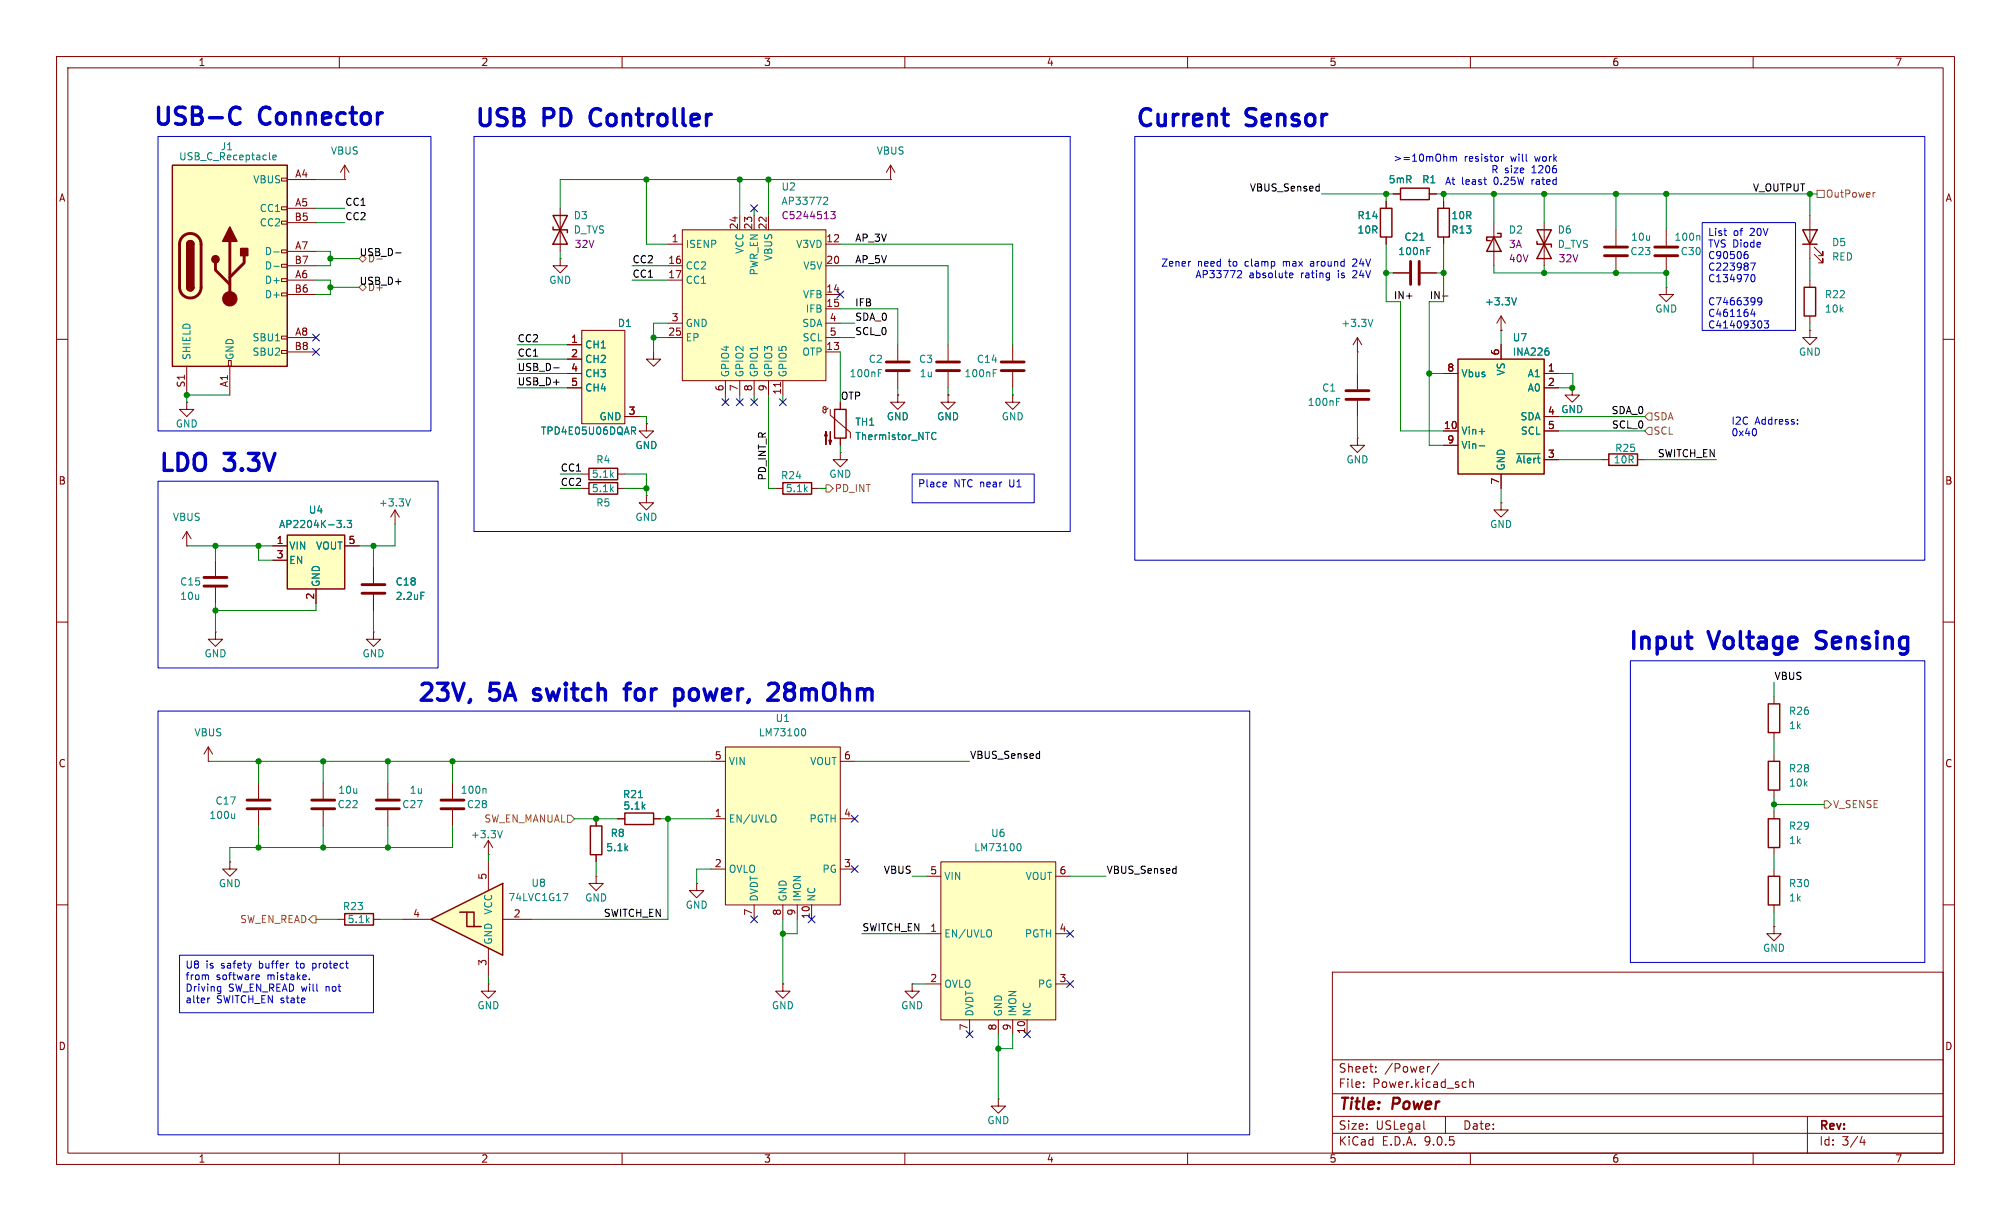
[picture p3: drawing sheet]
<svg xmlns="http://www.w3.org/2000/svg" width="356mm" height="216mm" viewBox="0 0 356 216" stroke-linecap="round" stroke-linejoin="round" font-family="sans-serif">
<path d="M0 0h355.6v215.9h-355.6z" fill="#fff" stroke="#fff" stroke-width=".18"/>
<g fill="none" stroke="#840000" stroke-width=".18">
<path d="M10 10h335.6v195.9h-335.6zM12 12h331.6v191.9h-331.6zM60 10v2M110 10v2M160 10v2M210 10v2M260 10v2M310 10v2M264.2 39.4v7.6M265.4 58.4h.1M265.4 55.9l-.7 1.3M265.4 55.9l.8 1.3"/>
<path d="M265.4 55.9v2.5M320 49.5v1.3M320 55.9v1.3M10 60h2M240 66v2.8M240 70.9v2.8M343.6 60h2M283.2 81.3h1.3M289.6 81.3h1.2M10 110h2M343.6 110h2M36.8 134.6h.1"/>
<path d="M36.8 132.1l-.7 1.3M36.8 132.1l.8 1.3M36.8 132.1v2.5M10 160h2M235.6 171.9h108v32h-108zM343.6 160h2M235.6 197.4h108M235.6 193.4h108M235.6 187.4h108M241.1 192.1v.2M241.1 191.4v.1M243.3 189.4v.2"/>
<path d="M243.3 188.7v.1M251.8 199.6l.2 .1M252.8 188.6l-.2 .1M254.4 188l-1.3 1.9M255.6 197.4v3M258.8 191.3l.5 .1M259.3 192.2l-.5 .1M259.9 191.4l.2-.1 .4 .1 .1 .9M259.9 190.8v1.5M319.6 197.4v6.5M60 203.9v2M110 203.9v2"/>
<path d="M160 203.9v2M210 203.9v2M235.6 200.4h108M260 203.9v2M310 203.9v2M329.3 200.9l-.4 1.1h.9M329.6 201.5v1"/>
</g>
<path d="M238 69.1h4.1M238 70.6h4.1" fill="none" stroke="#840000" stroke-width=".51"/>
<path d="M268.2 52.6l-.5 1.3M236.3 71h.5M236.3 70.4h.6" fill="none" stroke="#008484" stroke-width=".18"/>
<path d="M264.2 41.9l1.2 2.6h-2.5zM264.8 41.3h.6v.6h-2.5v.6h.6M319 50.8h2.1v5.1h-2.1zM284.5 80.3h5.1v2h-5.1z" fill="none" stroke="#840000" stroke-width=".25"/>
<path d="M120.6 40.6h25.4v26.7h-25.4z" fill="#ffffc2"/>
<g fill="none" stroke="#840000" stroke-width=".18">
<path d="M130.8 38.1v2.5M133.3 38.1v2.5M135.9 38.1v2.5M118.1 43.2h2.5M118.1 47h2.5M118.1 49.5h2.5M118.1 57.2h2.5M118.1 59.7h2.5M120.6 40.6h25.4v26.7h-25.4zM146 43.2h2.6M146 47h2.6M146 57.2h2.6"/>
<path d="M146 59.7h2.6M146 52.1h2.6M146 54.6h2.6M115.6 62.2v1.3h1.2l-1.2 1.3-1.3-1.3h1.3M128.3 67.3v2.6M130.8 67.3v2.6M133.3 67.3v2.6M135.9 67.3v2.6M138 67.6v.7M138.4 67.3v2.6M146 62.2h2.6"/>
</g>
<path d="M145.8 34.9h.4l.2 .3-.8 .9h.8" fill="none" stroke="#008484" stroke-width=".18"/>
<path d="M146.9 37.4h.8l-.4 .5 .3 .1v.6l-.2 .1-.5-.1" fill="none" stroke="#840084" stroke-width=".18"/>
<g fill="#ffffc2">
<path d="M76.2 162.6l12.7-6.4v12.7z"/>
<path d="M82.5 161.3h1.3v2.5h1.3z"/>
<path d="M81.3 161.3l2.5 2.5h-1.3v-2.5z"/>
</g>
<path d="M244.1 36.8h2v5.1h-2zM76.2 162.6l12.7-6.4v12.7zM81.3 161.3h1.2v2.5h1.3M82.5 161.3h1.3v2.5h1.3" fill="none" stroke="#840000" stroke-width=".25"/>
<path d="M245.1 35.6v1.2M245.1 41.9v1.3M246.4 48.3h2.8M251.2 48.3h2.8M86.4 152.4v5.1M71.1 162.6h5.1M86.4 167.6v5.1M88.9 162.6h5.1M161.3 174v1.3h1.3l-1.3 1.2-1.3-1.2h1.3M161.3 174h.1M176.5 194.3v1.3h1.3l-1.3 1.3-1.2-1.3h1.2M176.5 194.3h.1" fill="none" stroke="#840000" stroke-width=".18"/>
<path d="M251.1 42.5h.7M252.3 44.4h.5M252.3 43.8h.6M99.6 158h.8l-.5 1.3" fill="none" stroke="#008484" stroke-width=".18"/>
<path d="M249.4 46.2v4.1M251 46.2v4.1" fill="none" stroke="#840000" stroke-width=".51"/>
<path d="M128.3 132.1h20.3v27.9h-20.3z" fill="#ffffc2"/>
<g fill="none" stroke="#840000" stroke-width=".18">
<path d="M285.7 40.6v2.8M285.7 45.5v2.8M278 68.6v1.3h1.3l-1.3 1.2-1.3-1.2h1.3M278 68.6h.1M125.7 134.6h2.6M128.3 132.1h20.3v27.9h-20.3zM148.6 134.6h2.5M313.7 123.2v1.3M313.7 129.5v1.3M313.7 133.4v1.2M313.7 139.7v1.3M125.7 144.8h2.6"/>
<path d="M125.7 153.7h2.6M148.6 144.8h2.5M148.6 153.7h2.5M133.3 160v2.6M138.4 160v2.6M141 160v2.6M143.5 160v2.6M313.7 163.8v1.3h1.3l-1.3 1.3-1.3-1.3h1.3M313.7 163.8h.1"/>
</g>
<path d="M141.9 128.9l.1-.1a.68 .68 0 0 1 .5 .7 .68 .68 0 0 1-.5 .6h-.1M137 144.2a.9 .9 0 0 1 0 1.1" fill="none" stroke="#008484" stroke-width=".18"/>
<path d="M312.7 124.5h2v5h-2zM312.7 134.6h2v5.1h-2z" fill="none" stroke="#840000" stroke-width=".25"/>
<path d="M283.7 45.2h4.1M283.7 43.7h4.1" fill="none" stroke="#840000" stroke-width=".51"/>
<path d="M50.8 94.6h10.2v9.5h-10.2z" fill="#ffffc2"/>
<path d="M254.3 36.8h2v5.1h-2zM50.8 94.6h10.2v9.5h-10.2zM104.4 146.1h2v5h-2zM110.5 143.8h5.1v2h-5.1zM312.7 144.8h2v5.1h-2zM61 161.5h5v2.1h-5z" fill="none" stroke="#840000" stroke-width=".25"/>
<g fill="none" stroke="#840000" stroke-width=".18">
<path d="M255.3 35.6v1.2M255.3 41.9v1.3M294.6 50.8v1.3h1.3l-1.3 1.2-1.2-1.2h1.2M294.6 50.8h.1M294.6 40.6v2.8M294.6 45.5v2.8M320 58.4v1.3h1.3l-1.3 1.3-1.2-1.3h1.2M320 58.4h.1M33 71.1v1.3h1.3l-1.3 1.3-1.3-1.3h1.3M33 71.1h.1M114.3 74.9v1.3h1.3l-1.3 1.3-1.3-1.3h1.3M114.3 74.9h.1"/>
<path d="M179.1 69.9v1.2h1.2l-1.2 1.3-1.3-1.3h1.3M179.1 69.9h.1M179.1 61v2.8M179.1 65.8v2.8M38.1 99.1v2.8M48.3 96.5h2.5M48.3 99.1h2.5M61 96.5h2.5M69.8 90.2l-.7 1.2M69.8 90.2l.8 1.2M69.8 90.2v2.5M38.1 103.9v2.8"/>
<path d="M55.9 104.1v2.6M66 111.8v1.2h1.3l-1.3 1.3-1.2-1.3h1.2M66 111.8h.1M66 100.3v2.8M66 105.2v2.8M45.7 138.4v2.8M57.1 138.4v2.8M40.6 152.4v1.3h1.3l-1.3 1.2-1.2-1.2h1.2M40.6 152.4h.1M45.7 143.3v2.8M57.1 143.3v2.8M105.4 154.9v1.3h1.3l-1.3 1.3-1.3-1.3h1.3"/>
<path d="M105.4 154.9h.1M105.4 144.8v1.3M105.4 151.1v1.3M109.2 144.8h1.3M115.6 144.8h1.2M123.2 156.2v1.3h1.3l-1.3 1.3-1.3-1.3h1.3M123.2 156.2h.1M313.7 143.5v1.3M313.7 149.9v1.2M59.7 162.6h1.3M66 162.6h1.3M86.4 174v1.3h1.2l-1.2 1.2-1.3-1.2h1.3"/>
<path d="M86.4 174h.1M138.4 174v1.3h1.3l-1.3 1.2-1.2-1.2h1.2M138.4 174h.1"/>
</g>
<path d="M300.4 41.6l.2 .2v.7M175.6 66h.5M175.6 65.3h.6M59.6 92h.8l-.5 .5M60.3 92.6v.6M60.9 93.2v.1M61.4 92h.8l-.5 .5 .4 .1v.6l-.2 .1-.5-.1M72.6 88.2l-.5 1.3M74.4 104.7h.6M41.5 143.9v.8M41.5 144.6l-.2 .1M112.9 141h.7" fill="none" stroke="#008484" stroke-width=".18"/>
<path d="M292.6 45.2h4.1M292.6 43.7h4.1M177 64h4.1M177 65.5h4.1M36.1 102.1h4M36.1 103.6h4M64 103.4h4.1M64 104.9h4.1M43.7 143h4.1M43.7 141.5h4.1M55.1 143h4.1M55.1 141.5h4.1" fill="none" stroke="#840000" stroke-width=".51"/>
<path d="M30.5 29.2h20.3v35.6h-20.3z" fill="#ffffc2"/>
<g fill="none" stroke="#840000" stroke-width=".18">
<path d="M49.8 31.5h1v.5h-1zM49.8 36.6h1v.5h-1zM49.8 39.1h1v.5h-1zM50.8 31.8h5.1M50.8 36.8h5.1M50.8 39.4h5.1M61 31.8h.1M61 29.2l-.8 1.3M61 29.2l.7 1.3M61 29.2v2.6M49.8 44.2h1v.5h-1zM49.8 46.7h1v.5h-1z"/>
<path d="M49.8 49.3h1v.5h-1zM49.8 51.8h1v.5h-1zM49.8 59.4h1v.5h-1zM50.8 44.5h5.1M50.8 47h5.1M50.8 49.5h5.1M50.8 52.1h5.1M50.8 59.7h5.1M33 64.8v5.1M40.4 63.8h.5v1h-.5zM40.6 64.8v5.1M49.8 62h1v.5h-1z"/>
<path d="M50.8 62.2h5.1M137.2 86.4h1.2M143.5 86.4h1.3M80 138.4v2.8M80 143.3v2.8M313.7 153.7v1.2M313.7 160v1.3"/>
</g>
<path d="M30.5 29.2h20.3v35.6h-20.3zM33 43.2a.64 .64 0 0 1 .7-.7 .64 .64 0 0 1 .6 .7M33 50.8a.64 .64 0 0 0 .7 .6 .64 .64 0 0 0 .6-.6M138.4 85.3h5.1v2.1h-5.1zM312.7 154.9h2v5.1h-2z" fill="none" stroke="#840000" stroke-width=".25"/>
<path d="M32.3 41.8a1.9 1.9 0 0 1 2.1-.4 1.9 1.9 0 0 1 1.2 1.8v7.6a1.91 1.91 0 0 1-1.9 1.9 1.91 1.91 0 0 1-2-1.9l.1-7.8 .1-.6zM38.1 46.5v1.3l2.5 2.5M40.6 42.7v10.1M43.2 45.2v1.3l-2.6 2.5M78 143h4M78 141.5h4" fill="none" stroke="#840000" stroke-width=".51"/>
<g fill="#840000" stroke="#840000" stroke-width=".25">
<path d="M33 43.2h1.3v7.6h-1.3z"/>
<path d="M33.2 42.7a.64 .64 0 0 1 .7-.1 .64 .64 0 0 1 .4 .6h-1.3z"/>
<path d="M33 50.8h1.3a.64 .64 0 0 1-.6 .6 .64 .64 0 0 1-.7-.6z"/>
<path d="M40.6 40.1l1.3 2.6h-2.5z"/>
<path d="M42.5 43.9h1.3v1.3h-1.3z"/>
<circle cx="38.1" cy="45.8" r=".63"/>
</g>
<circle cx="40.6" cy="52.8" r="1.27" fill="#840000" stroke="#840000" stroke-width=".18"/>
<path d="M48.2 27.8l.7-.1-.1-.2-.4-.1-.2 .2 .1 .6h.5M48.4 44.5h1M48.4 47.1h1M85.8 139.4l.1 .2v.7" fill="none" stroke="#008484" stroke-width=".18"/>
<path d="M102.9 58.4h7.6v16.5h-7.6z" fill="#ffffc2"/>
<g fill="none" stroke="#840000" stroke-width=".18">
<path d="M99.1 36.8v7.7M157.5 31.8h.1M157.5 29.2l-.8 1.3M157.5 29.2l.7 1.3M157.5 29.2v2.6M246.4 34.3h1.2M252.7 34.3h1.3M99.1 45.7v1.3h1.2l-1.2 1.3-1.3-1.3h1.3M99.1 45.7h.1M102.9 58.4h7.6v16.5h-7.6zM100.3 61h2.6M100.3 63.5h2.6"/>
<path d="M100.3 66h2.6M100.3 68.6h2.6M110.5 73.7h2.5M146.4 72.1l-.2 .3h-.4l-.2-.1v-.3l.2-.1 .2 .2v.7l-.1 .2h-.3l-.2-.5M146.8 72.4v1l3.6 3.1v1M148.6 71.1v1.3M148.6 77.5v1.2M158.7 69.9v1.2h1.3l-1.3 1.3-1.2-1.3h1.2M158.7 69.9h.1M158.7 61v2.8M158.7 65.8v2.8M167.6 69.9v1.2h1.3l-1.3 1.3-1.2-1.3h1.2"/>
<path d="M167.6 69.9h.1M167.6 61v2.8M167.6 65.8v2.8M240 77.5v1.2h1.3l-1.3 1.3-1.2-1.3h1.2M240 77.5h.1M33 96.5h.1M33 94l-.7 1.3M33 94l.8 1.3M33 94v2.5M102.9 86.4h1.2M102.9 83.8h1.2M109.2 86.4h1.3"/>
<path d="M109.2 83.8h1.3M114.3 87.6v1.3h1.3l-1.3 1.3-1.3-1.3h1.3M114.3 87.6h.1M148.6 80v1.3h1.3l-1.3 1.3-1.3-1.3h1.3M148.6 80h.1M265.4 88.9v1.3h1.3l-1.3 1.2-1.2-1.2h1.2M265.4 88.9h.1M38.1 111.8v1.2h1.3l-1.3 1.3-1.3-1.3h1.3M38.1 111.8h.1M68.6 138.4v2.8M68.6 143.3v2.8M86.4 151.1h.1"/>
<path d="M86.4 148.6l-.8 1.3M86.4 148.6l.7 1.3M86.4 148.6v2.5"/>
</g>
<path d="M111.7 75.5h.5l.2 .3-.1 .3-.6 .1M112 76.2l.4 .6M155.3 66h.4M155.3 65.3h.6M164.7 77.2l.3 .5h.3l.2-.1M165.5 76.6l-.2-.1h-.3l-.3 .5M88.8 146.9l-.4 1.3" fill="none" stroke="#008484" stroke-width=".18"/>
<path d="M97.8 38.1h2.5l-2.5 5.1h2.5zM247.6 33.3h5.1v2h-5.1zM97.8 40.1v.5h2.5v.5M147.6 72.4h2v5.1h-2zM104.1 85.3h5.1v2.1h-5.1zM104.1 82.8h5.1v2h-5.1z" fill="none" stroke="#840000" stroke-width=".25"/>
<path d="M156.7 64h4.1M156.7 65.5h4.1M165.6 64h4.1M165.6 65.5h4.1M66.5 143h4.1M66.5 141.5h4.1" fill="none" stroke="#840000" stroke-width=".51"/>
<g fill="#840000" stroke="#840000" stroke-width=".18">
<path d="M146 76.3l.3 .8h-.5l.2-.8v2.3z"/>
<path d="M146.8 76.3v2.3l-.2-.7h.5l-.3 .7z"/>
</g>
<path d="M257.8 63.5h15.2v20.3h-15.2z" fill="#ffffc2"/>
<path d="M271.8 40.6h2.5l-2.5 5.1h2.5zM271.8 42.7v.5h2.5v.5M318.8 40.6h2.5l-1.3 2.6zM318.8 43.2h2.5M257.8 63.5h15.2v20.3h-15.2z" fill="none" stroke="#840000" stroke-width=".25"/>
<g fill="none" stroke="#840000" stroke-width=".18">
<path d="M273 39.4v7.6M320 38.1v7.6M240 59.7l-.7 1.3M240 59.7l.8 1.3M240 59.7v2.5M320.8 45l1.5 1.5v-.8v.8h-.7M320.8 43.7l1.5 1.5v-.7v.7h-.7M240 62.2h.1M255.3 66h2.5M255.3 76.2h2.5M255.3 78.7h2.5M265.4 61v2.5"/>
<path d="M273 66h2.6M273 76.2h2.6M273 68.6h2.6M273 73.7h2.6M265.4 83.8v2.6M273 81.3h2.6"/>
</g>
<path d="M242.8 56.5l-.5 1.2M261.6 76.3h.9M261.6 78.8h.9M273.8 62.1l.1 .2-.1 .4M268.2 80.2h4.1" fill="none" stroke="#008484" stroke-width=".18"/>
<path d="M166.4 152.4h20.3v27.9h-20.3z" fill="#ffffc2"/>
<g fill="none" stroke="#840000" stroke-width=".18">
<path d="M245.1 35.6v1.2M246.4 34.3h1.2M252.7 34.3h1.3M255.3 35.6v1.2M245.1 41.9v1.3M246.4 48.3h2.8M251.2 48.3h2.8M255.3 41.9v1.3M265.4 58.4h.1M100.3 66h2.6M100.3 68.6h2.6M100.3 61h2.6"/>
<path d="M100.3 63.5h2.6M110.5 73.7h2.5M114.3 74.9h.1M148.6 71.1v1.3M148.6 77.5v1.2M158.7 69.9h.1M167.6 69.9h.1M255.3 66h2.5M255.3 76.2h2.5M255.3 78.7h2.5M265.4 61v2.5M273 66h2.6"/>
<path d="M273 76.2h2.6M273 68.6h2.6M273 73.7h2.6M278 68.6h.1M48.3 96.5h2.5M48.3 99.1h2.5M61 96.5h2.5M265.4 83.8v2.6M273 81.3h2.6M55.9 104.1v2.6M66 100.3v2.8M66 105.2v2.8"/>
<path d="M105.4 144.8v1.3M105.4 151.1v1.3M109.2 144.8h1.3M115.6 144.8h1.2M163.8 154.9h2.6M166.4 152.4h20.3v27.9h-20.3zM186.7 154.9h2.5M163.8 165.1h2.6M163.8 174h2.6M186.7 165.1h2.5M186.7 174h2.5M171.4 180.3v2.6"/>
<path d="M176.5 180.3v2.6M179.1 180.3v2.6M181.6 180.3v2.6"/>
</g>
<g fill="none" stroke="#008484" stroke-width=".18">
<path d="M251.1 42.5h.7M252.3 44.4h.5M252.3 43.8h.6M268.2 52.6l-.5 1.3M111.7 75.5h.5l.2 .3-.1 .3-.6 .1M112 76.2l.4 .6M164.7 77.2l.3 .5h.3l.2-.1M165.5 76.6l-.2-.1h-.3l-.3 .5M261.6 76.3h.9M261.6 78.8h.9M273.8 62.1l.1 .2-.1 .4M59.6 92h.8l-.5 .5"/>
<path d="M60.3 92.6v.6M60.9 93.2v.1M61.4 92h.8l-.5 .5 .4 .1v.6l-.2 .1-.5-.1M268.2 80.2h4.1M74.4 104.7h.6M112.9 141h.7M180 149.2h.1a.68 .68 0 0 1 .5 .6 .68 .68 0 0 1-.5 .6h-.1M175.1 164.5a.9 .9 0 0 1 0 1.1"/>
</g>
<path d="M321.3 33.7h1.3v1.2h-1.3zM331.6 34l-.4 .3M63.5 45.7l.6-.6 .7 .6-.7 .7zM63.5 50.8l.6-.6 .7 .6-.7 .6zM291.5 75.6h.6v1.2h-.6l-.7-.6zM291.5 73h.6v1.3h-.6l-.7-.6zM146 85.7h.7l.6 .7-.6 .6h-.7zM100.3 144.1h.7l.6 .7-.6 .6h-.7zM322.6 141.6h.6l.6 .6-.6 .7h-.6zM55.2 161.9h.7v1.3h-.7l-.6-.6z" fill="none" stroke="#848400" stroke-width=".18"/>
<path d="M233.2 32.9l.1 .1M233.3 32.5v1.3M233.3 33.7l-.1 .1M70 44.7h.9M255.1 52.3h.9M97.9 65h1M183.7 133.3h.1M183.8 132.8v1.3M183.8 134l-.1 .1M207.8 153.6h.2M208 153.2v1.2M208 154.4h-.2" fill="none" stroke="#000" stroke-width=".18"/>
<g fill="none" stroke="#0000c2" stroke-width=".18">
<path d="M27.9 24.1h48.3v52.1h-48.3zM83.8 24.1h105.4v69.9h-105.4zM200.7 24.1h139.7v75h-139.7zM256.4 27.7v.8M256.4 27.8l.4-.1 .2 .2M257 27.9l.2-.2h.3v.8M257 27.9v.6M262.4 31.8h.5M262.7 32.6h.2M265.5 27.7v.8M265.9 27.7l-.4 .2M301 39.4h16.5v19h-16.5z"/>
<path d="M210.4 46.2h.1M219.3 47.8l.2 .3v.3l-.7 .7h.7M228.1 49.1h.5M228.1 48.3h.3l.2 .3-.6 .1M231.9 46.2l-.1 .1M231.9 46.6l-.2 .2 .2 .3M235 48.3h.1M235.1 48.3l-.1 1.1M235.1 49.1h-.1M239.7 45.8l-.5 .1M239.9 46.3l-.8 .8h.8M304.8 40.8h.5"/>
<path d="M305.2 41.6h.1M308.6 44.9h.3l.2 .3v.4l-.5 .1M309.5 46.5h.9l-.6 1.3M309.7 48.8l.2-.2a.68 .68 0 0 1 .4 .6 .68 .68 0 0 1-.4 .6l-.2-.2M309.9 54.6l-.3 .9h.8M310.2 55.1v.9M311.5 53.2l-.2 .2h-.4l-.1-.2 .1-.5 .4-.1 .2 .2a.84 .84 0 0 1-.3 1.1h-.3M312 56.7h.7l-.4 .5 .4 .1v.6l-.2 .1-.5-.1M310.4 75.8l.2 .5-.2 .7M317.8 74.9v.1M317.8 74.2v.1M27.9 85.1h49.6v33h-49.6z"/>
<path d="M161.3 83.8h21.6v5.1h-21.6zM167.2 85.2l.2 .4-.6 .1M167.3 86l-.1 .1M288.3 116.8h52.1v53.4h-52.1zM27.9 125.7h193.1v75h-193.1zM31.7 168.9h34.3v10.2h-34.3zM36.7 172.4l.2 .2v.6M36.8 176.6l-.1 .1M38.7 174.4l.3 .1M39 174.4v1.1l-.1 .1-.3 .1M39 175.2l-.3 .1M45.4 172.4h.4l.1 .3-.6 .1"/>
<path d="M45.8 173.2h-.4M54.7 173.1v.1M55.3 170.3v1.3M55.3 171.1l.1 .1M55.4 170.3l-.1 .1"/>
</g>
<g fill="none" stroke="#008400" stroke-width=".18">
<path d="M55.9 36.8h5.1M55.9 31.8h5.1M55.9 39.4h5.1M114.3 31.8v11.4h3.8M130.8 31.8v6.3M133.3 36.8v1.3M135.9 31.8v6.3M157.5 31.8h-58.4v5M233.7 34.3h12.7M245.1 34.3v1.3M254 34.3h67.3M255.3 34.3v1.3"/>
<path d="M264.2 34.3v5.1M273 34.3v5.1M285.7 34.3v6.3M294.6 34.3v6.3M320 34.3v3.8M55.9 44.5h2.5v2.5h-2.5M55.9 49.5h2.5v2.6h-2.5M58.4 45.7h5.1M58.4 50.8h5.1M99.1 44.5v1.2M111.8 49.5h6.3M111.8 47h6.3"/>
<path d="M115.6 59.7h2.5M118.1 57.2h-2.5v5M148.6 47h19v14M148.6 43.2h30.5v17.8M148.6 59.7h2.5M148.6 57.2h2.5M148.6 54.6h10.1v6.4M245.1 48.3h1.3M245.1 43.2v10.1h2.5v22.9h7.7M252.7 53.3v25.4h2.6M254 48.3h1.3M255.3 43.2v10.1"/>
<path d="M264.2 47v1.3h30.4v2.5M265.4 58.4v2.6M273 47v1.3M320 45.7v3.8M320 57.2v1.2M40.6 69.9h-7.6v1.2M91.4 66h8.9M91.4 68.6h8.9M91.4 63.5h8.9M91.4 61h8.9M113 73.7h1.3v1.2M128.3 69.9v1.2"/>
<path d="M130.8 69.9v1.2M133.3 69.9v1.2M135.9 69.9v16.5h1.3M138.4 69.9v1.2M148.6 62.2v8.9M148.6 78.7v1.3M158.7 68.6v1.3M167.6 68.6v1.3M179.1 68.6v1.3M240 62.2v3.8M240 73.7v3.8M252.7 66h2.6"/>
<path d="M275.6 76.2h15.2M275.6 66h2.5v2.6h-2.5M275.6 73.7h15.2M33 96.5h15.3M38.1 96.5v2.6M45.7 96.5v2.6h2.6M66 96.5v3.8M69.8 92.7v3.8h-6.3M99.1 86.4h3.8M99.1 83.8h3.8M110.5 83.8h3.8v3.8M110.5 86.4h3.8"/>
<path d="M144.8 86.4h1.2M265.4 86.4v2.5M275.6 81.3h7.6M290.8 81.3h12.7M38.1 106.7v5.1M55.9 106.7v1.3h-17.8M66 108v3.8M36.8 134.6h88.9M45.7 134.6v3.8M57.1 134.6v3.8M68.6 134.6v3.8M80 134.6v3.8"/>
<path d="M151.1 134.6h20.3M313.7 120.7v2.5M313.7 130.8v2.6M45.7 146.1v3.8M57.1 146.1v3.8M68.6 146.1v3.8M80 146.1v3.8h-39.4v2.5M86.4 151.1v1.3M101.6 144.8h7.6M105.4 152.4v2.5M116.8 144.8h8.9M118.1 144.8v17.8h-24.1"/>
<path d="M125.7 153.7h-2.5v2.5M161.3 154.9h2.5M189.2 154.9h6.4M313.7 142.2h8.9M313.7 141v2.5M313.7 151.1v2.6M55.9 162.6h3.8M67.3 162.6h3.8M86.4 172.7v1.3M138.4 162.6v11.4M141 162.6v2.5h-2.6M152.4 165.1h11.4"/>
<path d="M161.3 174h2.5M313.7 161.3v2.5M176.5 182.9v11.4M179.1 182.9v2.5h-2.6"/>
</g>
<g fill="none" stroke="#000084" stroke-width=".18">
<path d="M132.7 36.2l1.3 1.2M134 36.2l-1.3 1.2M55.3 59.1l1.2 1.2M56.5 59.1l-1.2 1.2M148 51.5l1.2 1.2M149.2 51.5l-1.2 1.2M55.3 61.6l1.2 1.2M56.5 61.6l-1.2 1.2M127.7 70.5l1.2 1.2M128.9 70.5l-1.2 1.2M130.2 70.5l1.2 1.2M131.4 70.5l-1.2 1.2"/>
<path d="M132.7 70.5l1.3 1.2M134 70.5l-1.3 1.2M137.8 70.5l1.2 1.2M139 70.5l-1.2 1.2M150.5 153.1l1.2 1.2M150.5 144.2l1.2 1.2M151.7 153.1l-1.2 1.2M151.7 144.2l-1.2 1.2M132.7 162l1.3 1.2M134 162l-1.3 1.2M142.9 162l1.2 1.2M144.1 162l-1.2 1.2"/>
<path d="M188.6 164.5l1.2 1.2M188.6 173.4l1.2 1.2M189.8 164.5l-1.2 1.2M189.8 173.4l-1.2 1.2M170.8 182.3l1.3 1.2M172.1 182.3l-1.3 1.2M181 182.3l1.2 1.2M182.2 182.3l-1.2 1.2"/>
</g>
<g fill="none" stroke="#0000c2" stroke-width=".6">
<path d="M41.2 19.1a1.05 1.05 0 0 1 1.3 .1M104.6 19.6a2.08 2.08 0 0 0 0 2.2M42.5 21.7a1.05 1.05 0 0 1-1.3 .1M216.1 20.2h1.1M216.9 22.2h.3M321.2 114.5l.4 .2M321.3 112l-.1 .2 .1 .6M94.3 123.7l.3 .1M94.5 122l-.2 .2 .2 .5M110.3 121.8h1.2M111.5 120.8l-.6 .2-.1 .2v2.6M120.2 121.8l.4 .3 .2 .3v.8l-.3 .5-.3 .1"/>
<path d="M139.3 122.1l-.4 .3-.1 .3v.5l.3 .5 .2 .1h.6M139.3 122.1h.6M139.9 120.8h-.6a.65 .65 0 0 0-.5 .7 .65 .65 0 0 0 .5 .6"/>
</g>
<g fill="#008400" stroke="#008400" stroke-width=".18">
<circle cx="320" cy="34.3" r=".46"/>
<circle cx="273" cy="48.3" r=".46"/>
<circle cx="278" cy="68.6" r=".46"/>
<circle cx="294.6" cy="34.3" r=".46"/>
<circle cx="255.3" cy="34.3" r=".46"/>
<circle cx="245.1" cy="34.3" r=".46"/>
<circle cx="255.3" cy="48.3" r=".46"/>
<circle cx="245.1" cy="48.3" r=".46"/>
<circle cx="264.2" cy="34.3" r=".46"/>
<circle cx="294.6" cy="48.3" r=".46"/>
<circle cx="273" cy="34.3" r=".46"/>
<circle cx="285.7" cy="48.3" r=".46"/>
<circle cx="285.7" cy="34.3" r=".46"/>
<circle cx="252.7" cy="66" r=".46"/>
<circle cx="313.7" cy="142.2" r=".46"/>
<circle cx="58.4" cy="50.8" r=".46"/>
<circle cx="33" cy="69.9" r=".46"/>
<circle cx="58.4" cy="45.7" r=".46"/>
<circle cx="45.7" cy="96.5" r=".46"/>
<circle cx="38.1" cy="96.5" r=".46"/>
<circle cx="66" cy="96.5" r=".46"/>
<circle cx="68.6" cy="134.6" r=".46"/>
<circle cx="38.1" cy="108" r=".46"/>
<circle cx="118.1" cy="144.8" r=".46"/>
<circle cx="105.4" cy="144.8" r=".46"/>
<circle cx="80" cy="134.6" r=".46"/>
<circle cx="138.4" cy="165.1" r=".46"/>
<circle cx="68.6" cy="149.9" r=".46"/>
<circle cx="45.7" cy="149.9" r=".46"/>
<circle cx="57.1" cy="149.9" r=".46"/>
<circle cx="57.1" cy="134.6" r=".46"/>
<circle cx="45.7" cy="134.6" r=".46"/>
<circle cx="130.8" cy="31.8" r=".46"/>
<circle cx="135.9" cy="31.8" r=".46"/>
<circle cx="176.5" cy="185.4" r=".46"/>
<circle cx="114.3" cy="31.8" r=".46"/>
<circle cx="114.3" cy="86.4" r=".46"/>
<circle cx="115.6" cy="59.7" r=".46"/>
</g>
<g font-size="4.2" fill="#0000c2">
<text x="26.9" y="22.4">USB-C</text>
<text x="46.1" y="22.4">Connector</text>
<text x="83.8" y="22.6">USB</text>
<text x="96.3" y="22.6">PD</text>
<text x="105.8" y="22.6">Controller</text>
<text x="200.7" y="22.6">Current</text>
<text x="220.6" y="22.6">Sensor</text>
<text x="27.9" y="83.6">LDO</text>
<text x="40" y="83.6">3.3V</text>
<text x="287.8" y="115.1">Input</text>
<text x="302.6" y="115.1">Voltage</text>
<text x="322.6" y="115.1">Sensing</text>
<text x="73.7" y="124.2">23V,</text>
<text x="86.9" y="124.2">5A</text>
<text x="95.8" y="124.2">switch</text>
<text x="113.3" y="124.2">for</text>
<text x="123" y="124.2">power,</text>
<text x="140.9" y="124.2">28mOhm</text>
</g>
<g font-size="2.8" fill="#840000">
<text x="236.6" y="196.8">Title:</text>
<text x="246.3" y="196.8">Power</text>
</g>
<g font-size="2.1" fill="#840000">
<text x="236.6" y="189.9">Sheet:</text>
<text x="244.8" y="189.9">/Power/</text>
<text x="236.6" y="192.6">File:</text>
<text x="242.7" y="192.6">Power.kicad_sch</text>
<text x="236.6" y="202.8">KiCad</text>
<text x="236.6" y="200">Size:</text>
<text x="243.3" y="200">USLegal</text>
<text x="244.3" y="202.8">E.D.A.</text>
<text x="251.9" y="202.8">9.0.5</text>
<text x="258.6" y="200">Date:</text>
<text x="321.6" y="200.2">Rev:</text>
<text x="321.6" y="202.8">Id:</text>
<text x="325.7" y="202.8">3/4</text>
</g>
<g font-size="1.8" fill="#840000">
<text x="35" y="11.9">1</text>
<text x="85" y="11.9">2</text>
<text x="135" y="11.9">3</text>
<text x="185" y="11.9">4</text>
<text x="235" y="11.9">5</text>
<text x="285" y="11.9">6</text>
<text x="335" y="11.9">7</text>
<text x="10.3" y="35.9">A</text>
<text x="52.1" y="31.5">A4</text>
<text x="343.9" y="35.9">A</text>
<text x="52" y="39.1">B5</text>
<text x="52.1" y="36.6">A5</text>
<text x="130.6" y="40.7" transform="rotate(-90 130.6 40.7)">24</text>
<text x="133.1" y="40.7" transform="rotate(-90 133.1 40.7)">23</text>
<text x="135.6" y="40.7" transform="rotate(-90 135.6 40.7)">22</text>
<text x="52" y="46.7">B7</text>
<text x="52.1" y="44.2">A7</text>
<text x="118.1" y="46.7">16</text>
<text x="118.7" y="42.9">1</text>
<text x="146" y="42.9">12</text>
<text x="146" y="46.7">20</text>
<text x="52" y="51.8">B6</text>
<text x="52.1" y="49.3">A6</text>
<text x="118.1" y="49.3">17</text>
<text x="146" y="51.8">14</text>
<text x="52.1" y="59.4">A8</text>
<text x="118.1" y="59.4">25</text>
<text x="118.7" y="56.9">3</text>
<text x="146" y="54.4">15</text>
<text x="146.6" y="56.9">4</text>
<text x="146.6" y="59.4">5</text>
<text x="52" y="62">B8</text>
<text x="100.9" y="60.7">1</text>
<text x="100.9" y="63.2">2</text>
<text x="100.9" y="65.8">4</text>
<text x="146" y="62">13</text>
<text x="255.8" y="65.8">8</text>
<text x="265.2" y="62.9" transform="rotate(-90 265.2 62.9)">6</text>
<text x="273.6" y="65.8">1</text>
<text x="32.8" y="68.6" transform="rotate(-90 32.8 68.6)">S1</text>
<text x="40.4" y="68.6" transform="rotate(-90 40.4 68.6)">A1</text>
<text x="100.9" y="68.3">5</text>
<text x="128" y="69.3" transform="rotate(-90 128 69.3)">6</text>
<text x="130.6" y="69.3" transform="rotate(-90 130.6 69.3)">7</text>
<text x="133.1" y="69.3" transform="rotate(-90 133.1 69.3)">8</text>
<text x="135.6" y="69.3" transform="rotate(-90 135.6 69.3)">9</text>
<text x="138.2" y="69.9" transform="rotate(-90 138.2 69.9)">11</text>
<text x="273.6" y="68.3">2</text>
<text x="111.1" y="73.4">3</text>
<text x="255.2" y="75.9">10</text>
<text x="273.6" y="73.4">4</text>
<text x="273.6" y="75.9">5</text>
<text x="255.8" y="78.5">9</text>
<text x="273.6" y="81">3</text>
<text x="10.3" y="85.9">B</text>
<text x="265.2" y="85.8" transform="rotate(-90 265.2 85.8)">7</text>
<text x="343.9" y="85.9">B</text>
<text x="48.8" y="96.3">1</text>
<text x="48.8" y="98.8">3</text>
<text x="61.5" y="96.3">5</text>
<text x="55.6" y="106.1" transform="rotate(-90 55.6 106.1)">2</text>
<text x="10.3" y="135.9">C</text>
<text x="126.3" y="134.4">5</text>
<text x="149.2" y="134.4">6</text>
<text x="343.9" y="135.9">C</text>
<text x="126.3" y="144.5">1</text>
<text x="149.2" y="144.5">4</text>
<text x="86.1" y="155.6" transform="rotate(-90 86.1 155.6)">5</text>
<text x="126.3" y="153.4">2</text>
<text x="149.2" y="153.4">3</text>
<text x="164.4" y="154.7">5</text>
<text x="187.3" y="154.7">6</text>
<text x="133.1" y="162" transform="rotate(-90 133.1 162)">7</text>
<text x="138.2" y="162" transform="rotate(-90 138.2 162)">8</text>
<text x="140.7" y="162" transform="rotate(-90 140.7 162)">9</text>
<text x="73" y="162.3">4</text>
<text x="90.7" y="162.3">2</text>
<text x="143.3" y="162.6" transform="rotate(-90 143.3 162.6)">10</text>
<text x="164.4" y="164.8">1</text>
<text x="187.3" y="164.8">4</text>
<text x="86.1" y="170.9" transform="rotate(-90 86.1 170.9)">3</text>
<text x="164.4" y="173.7">2</text>
<text x="187.3" y="173.7">3</text>
<text x="10.3" y="185.9">D</text>
<text x="171.2" y="182.3" transform="rotate(-90 171.2 182.3)">7</text>
<text x="176.3" y="182.3" transform="rotate(-90 176.3 182.3)">8</text>
<text x="178.8" y="182.3" transform="rotate(-90 178.8 182.3)">9</text>
<text x="181.4" y="182.9" transform="rotate(-90 181.4 182.9)">10</text>
<text x="343.9" y="185.9">D</text>
<text x="35" y="205.8">1</text>
<text x="85" y="205.8">2</text>
<text x="135" y="205.8">3</text>
<text x="185" y="205.8">4</text>
<text x="235" y="205.8">5</text>
<text x="285" y="205.8">6</text>
<text x="335" y="205.8">7</text>
</g>
<g font-size="1.8" fill="#008484">
<text x="31.6" y="28.5">USB_C_Receptacle</text>
<text x="38.9" y="26.8">J1</text>
<text x="58.4" y="27.5">VBUS</text>
<text x="154.9" y="27.5">VBUS</text>
<text x="44.7" y="32.6">VBUS</text>
<text x="138.1" y="33.9">U2</text>
<text x="245.5" y="32.6">5mR</text>
<text x="251.4" y="32.6">R1</text>
<text x="45.8" y="37.7">CC1</text>
<text x="45.8" y="40.2">CC2</text>
<text x="101.4" y="39">D3</text>
<text x="101.4" y="41.5">D_TVS</text>
<text x="138.1" y="36.4">AP33772</text>
<text x="239.9" y="39">R14</text>
<text x="239.9" y="41.5">10R</text>
<text x="256.5" y="41.5">R13</text>
<text x="256.5" y="39">10R</text>
<text x="266.7" y="41.5">D2</text>
<text x="275.3" y="41.5">D6</text>
<text x="46.7" y="45.3">D-</text>
<text x="46.7" y="47.9">D-</text>
<text x="121.2" y="44">ISENP</text>
<text x="121.2" y="47.9">CC2</text>
<text x="131.7" y="45" transform="rotate(-90 131.7 45)">VCC</text>
<text x="136.8" y="46.2" transform="rotate(-90 136.8 46.2)">VBUS</text>
<text x="140.7" y="44">V3VD</text>
<text x="142" y="47.9">V5V</text>
<text x="247.2" y="45.3">100nF</text>
<text x="248.2" y="42.8">C21</text>
<text x="275.3" y="44">D_TVS</text>
<text x="288.2" y="45.3">C23</text>
<text x="288.3" y="42.8">10u</text>
<text x="296" y="42.8">100n</text>
<text x="297.1" y="45.3">C30</text>
<text x="323.9" y="43.7">D5</text>
<text x="323.9" y="46.3">RED</text>
<text x="46.7" y="50.4">D+</text>
<text x="46.7" y="52.9">D+</text>
<text x="97" y="50.4">GND</text>
<text x="121.2" y="50.4">CC1</text>
<text x="134.2" y="48.8" transform="rotate(-90 134.2 48.8)">PWR_EN</text>
<text x="141.9" y="52.9">VFB</text>
<text x="322.6" y="52.9">R22</text>
<text x="109.1" y="58">D1</text>
<text x="121.2" y="58">GND</text>
<text x="141.8" y="58">SDA</text>
<text x="142.4" y="55.5">IFB</text>
<text x="237.1" y="58">+3.3V</text>
<text x="262.5" y="54.2">+3.3V</text>
<text x="292.6" y="55.5">GND</text>
<text x="322.6" y="55.5">10k</text>
<text x="33.9" y="63.8" transform="rotate(-90 33.9 63.8)">SHIELD</text>
<text x="41.5" y="63.8" transform="rotate(-90 41.5 63.8)">GND</text>
<text x="44.6" y="60.6">SBU1</text>
<text x="44.6" y="63.1">SBU2</text>
<text x="103.4" y="61.8">CH1</text>
<text x="103.4" y="64.4">CH2</text>
<text x="121.2" y="60.6">EP</text>
<text x="141.8" y="63.1">OTP</text>
<text x="141.8" y="60.6">SCL</text>
<text x="153.5" y="64.4">C2</text>
<text x="162.4" y="64.4">C3</text>
<text x="172.6" y="64.4">C14</text>
<text x="267.4" y="60.6">U7</text>
<text x="267.4" y="63.1">INA226</text>
<text x="318" y="63.1">GND</text>
<text x="103.4" y="66.9">CH3</text>
<text x="103.4" y="69.4">CH4</text>
<text x="129.1" y="66.8" transform="rotate(-90 129.1 66.8)">GPIO4</text>
<text x="131.7" y="66.8" transform="rotate(-90 131.7 66.8)">GPIO2</text>
<text x="134.2" y="66.8" transform="rotate(-90 134.2 66.8)">GPIO1</text>
<text x="136.8" y="66.8" transform="rotate(-90 136.8 66.8)">GPIO3</text>
<text x="139.3" y="66.8" transform="rotate(-90 139.3 66.8)">GPIO5</text>
<text x="150.1" y="66.9">100nF</text>
<text x="162.5" y="66.9">1u</text>
<text x="170.5" y="66.9">100nF</text>
<text x="231.1" y="72">100nF</text>
<text x="233.7" y="69.4">C1</text>
<text x="258.3" y="66.9">Vbus</text>
<text x="266.3" y="66.5" transform="rotate(-90 266.3 66.5)">VS</text>
<text x="270" y="66.9">A1</text>
<text x="270" y="69.4">A0</text>
<text x="31" y="75.8">GND</text>
<text x="95.5" y="77.1">TPD4E05U06DQAR</text>
<text x="105.9" y="74.5">GND</text>
<text x="151.1" y="75.5">TH1</text>
<text x="156.7" y="74.5">GND</text>
<text x="165.6" y="74.5">GND</text>
<text x="177" y="74.5">GND</text>
<text x="258.3" y="77.1">Vin+</text>
<text x="268.8" y="74.5">SDA</text>
<text x="268.8" y="77.1">SCL</text>
<text x="276" y="73.3">GND</text>
<text x="105.3" y="82.1">R4</text>
<text x="112.3" y="79.6">GND</text>
<text x="151.1" y="78">Thermistor_NTC</text>
<text x="238" y="82.1">GND</text>
<text x="258.3" y="79.6">Vin-</text>
<text x="266.3" y="83.3" transform="rotate(-90 266.3 83.3)">GND</text>
<text x="268" y="82.1">~{Alert}</text>
<text x="285.3" y="82.1">10R</text>
<text x="285.5" y="80.1">R25</text>
<text x="66.9" y="89.8">+3.3V</text>
<text x="104.6" y="87.2">5.1k</text>
<text x="104.6" y="84.7">5.1k</text>
<text x="105.3" y="89.8">R5</text>
<text x="138" y="84.9">R24</text>
<text x="138.8" y="87.2">5.1k</text>
<text x="146.6" y="84.7">GND</text>
<text x="30.5" y="92.3">VBUS</text>
<text x="49.2" y="93.6">AP2204K-3.3</text>
<text x="54.5" y="91">U4</text>
<text x="112.3" y="92.3">GND</text>
<text x="263.4" y="93.6">GND</text>
<text x="51.1" y="97.4">VIN</text>
<text x="51.1" y="99.9">EN</text>
<text x="55.8" y="97.4">VOUT</text>
<text x="31.8" y="103.7">C15</text>
<text x="31.8" y="106.3">10u</text>
<text x="56.7" y="103.9" transform="rotate(-90 56.7 103.9)">GND</text>
<text x="69.9" y="103.7">C18</text>
<text x="69.9" y="106.3">2.2uF</text>
<text x="36.1" y="116.4">GND</text>
<text x="64" y="116.4">GND</text>
<text x="34.3" y="130.4">VBUS</text>
<text x="134.1" y="130.4">LM73100</text>
<text x="137.1" y="127.9">U1</text>
<text x="316.2" y="126.6">R26</text>
<text x="316.2" y="129.1">1k</text>
<text x="128.8" y="135.5">VIN</text>
<text x="143.2" y="135.5">VOUT</text>
<text x="316.2" y="136.8">R28</text>
<text x="38" y="142.5">C17</text>
<text x="59.6" y="143.1">C22</text>
<text x="59.7" y="140.6">10u</text>
<text x="71" y="143.1">C27</text>
<text x="72.4" y="140.6">1u</text>
<text x="81.4" y="140.6">100n</text>
<text x="82.5" y="143.1">C28</text>
<text x="110.1" y="141.3">R21</text>
<text x="110.1" y="143.4">5.1k</text>
<text x="316.2" y="139.3">10k</text>
<text x="36.9" y="145">100u</text>
<text x="83.2" y="148.4">+3.3V</text>
<text x="107.9" y="148.2">R8</text>
<text x="128.8" y="145.6">EN/UVLO</text>
<text x="143" y="145.6">PGTH</text>
<text x="175.2" y="148.2">U6</text>
<text x="316.2" y="146.9">R29</text>
<text x="316.2" y="149.5">1k</text>
<text x="107.1" y="150.7">5.1k</text>
<text x="128.8" y="154.5">OVLO</text>
<text x="145.3" y="154.5">PG</text>
<text x="166.9" y="155.8">VIN</text>
<text x="172.2" y="150.7">LM73100</text>
<text x="181.3" y="155.8">VOUT</text>
<text x="38.6" y="157.1">GND</text>
<text x="60.5" y="161.1">R23</text>
<text x="87.2" y="161.8" transform="rotate(-90 87.2 161.8)">VCC</text>
<text x="89.8" y="159.5">74LVC1G17</text>
<text x="93.9" y="157">U8</text>
<text x="103.4" y="159.6">GND</text>
<text x="121.2" y="160.9">GND</text>
<text x="134.2" y="159.5" transform="rotate(-90 134.2 159.5)">DVDT</text>
<text x="139.3" y="159.5" transform="rotate(-90 139.3 159.5)">GND</text>
<text x="141.8" y="159.5" transform="rotate(-90 141.8 159.5)">IMON</text>
<text x="144.4" y="159.5" transform="rotate(-90 144.4 159.5)">NC</text>
<text x="316.2" y="157.1">R30</text>
<text x="316.2" y="159.6">1k</text>
<text x="61.4" y="163.4">5.1k</text>
<text x="87.2" y="167.1" transform="rotate(-90 87.2 167.1)">GND</text>
<text x="166.9" y="166">EN/UVLO</text>
<text x="181.1" y="166">PGTH</text>
<text x="311.7" y="168.5">GND</text>
<text x="84.3" y="178.7">GND</text>
<text x="136.4" y="178.7">GND</text>
<text x="159.3" y="178.7">GND</text>
<text x="166.9" y="174.9">OVLO</text>
<text x="172.3" y="179.8" transform="rotate(-90 172.3 179.8)">DVDT</text>
<text x="177.4" y="179.8" transform="rotate(-90 177.4 179.8)">GND</text>
<text x="179.9" y="179.8" transform="rotate(-90 179.9 179.8)">IMON</text>
<text x="182.5" y="179.8" transform="rotate(-90 182.5 179.8)">NC</text>
<text x="183.4" y="174.9">PG</text>
<text x="174.5" y="199">GND</text>
</g>
<g font-size="1.8" fill="#0000c2">
<text x="246.3" y="28.7">&gt;=10mOhm</text>
<text x="258.9" y="28.7">resistor</text>
<text x="267.3" y="28.7">will</text>
<text x="271.7" y="28.7">work</text>
<text x="255.4" y="32.8">At</text>
<text x="258.4" y="32.8">least</text>
<text x="263.6" y="30.7">R size</text>
<text x="264.2" y="32.8">0.25W</text>
<text x="271" y="30.7">1206</text>
<text x="271.1" y="32.8">rated</text>
<text x="205.2" y="47.2">Zener</text>
<text x="211.7" y="47.2">need</text>
<text x="217.4" y="47.2">to</text>
<text x="220.4" y="47.2">clamp</text>
<text x="227.3" y="47.2">max</text>
<text x="232.4" y="47.2">around</text>
<text x="240.1" y="47.2">24V</text>
<text x="301.9" y="42">List</text>
<text x="301.9" y="44.1">TVS Diode</text>
<text x="301.9" y="46.1">C90506</text>
<text x="306.5" y="42">of</text>
<text x="309.5" y="42">20V</text>
<text x="211.3" y="49.3">AP33772</text>
<text x="220.9" y="49.3">absolute</text>
<text x="230.1" y="49.3">rating</text>
<text x="236.9" y="49.3">is</text>
<text x="239.7" y="49.3">24V</text>
<text x="301.9" y="48.2">C223987</text>
<text x="301.9" y="50.2">C134970</text>
<text x="301.9" y="54.3">C7466399</text>
<text x="301.9" y="56.4">C461164</text>
<text x="301.9" y="58.4">C41409303</text>
<text x="306.1" y="75.2">I2C</text>
<text x="306.1" y="77.2">0x40</text>
<text x="310.3" y="75.2">Address:</text>
<text x="162.2" y="86.5">Place</text>
<text x="168.7" y="86.5">NTC near</text>
<text x="178.8" y="86.5">U1</text>
<text x="32.7" y="171.6">U8</text>
<text x="32.7" y="173.6">from</text>
<text x="36.4" y="171.6">is</text>
<text x="38.2" y="173.6">software</text>
<text x="39.2" y="171.6">safety</text>
<text x="46.1" y="171.6">buffer</text>
<text x="47.4" y="173.6">mistake.</text>
<text x="52.9" y="171.6">to</text>
<text x="55.9" y="171.6">protect</text>
<text x="32.7" y="175.7">Driving</text>
<text x="32.7" y="177.7">alter</text>
<text x="38.3" y="177.7">SWITCH_EN state</text>
<text x="40.4" y="175.7">SW_EN_READ will</text>
<text x="57.9" y="175.7">not</text>
</g>
<g font-size="1.8">
<text x="220.9" y="33.9">VBUS_Sensed</text>
<text x="309.9" y="33.9">V_OUTPUT</text>
<text x="61" y="36.5">CC1</text>
<text x="61" y="39">CC2</text>
<text x="63.5" y="45.4">USB_D-</text>
<text x="65" y="46.6">D-</text>
<text x="111.8" y="46.6">CC2</text>
<text x="151.1" y="42.8">AP_3V</text>
<text x="151.1" y="46.6">AP_5V</text>
<text x="63.5" y="50.5">USB_D+</text>
<text x="65" y="51.7">D+</text>
<text x="111.8" y="49.2">CC1</text>
<text x="246.4" y="53">IN+</text>
<text x="151.1" y="59.3">SCL_0</text>
<text x="151.1" y="54.3">IFB</text>
<text x="151.1" y="56.8">SDA_0</text>
<text x="91.4" y="65.7">USB_D-</text>
<text x="91.4" y="60.6">CC2</text>
<text x="91.4" y="63.2">CC1</text>
<text x="91.4" y="68.2">USB_D+</text>
<text x="148.6" y="70.8">OTP</text>
<text x="284.9" y="73.3">SDA_0</text>
<text x="284.9" y="75.9">SCL_0</text>
<text x="99.1" y="83.5">CC1</text>
<text x="293" y="80.9">SWITCH_EN</text>
<text x="99.1" y="86">CC2</text>
<text x="135.5" y="85.1" transform="rotate(-90 135.5 85.1)">PD_INT_R</text>
<text x="313.7" y="120.3">VBUS</text>
<text x="171.4" y="134.3">VBUS_Sensed</text>
<text x="156.2" y="154.6">VBUS</text>
<text x="195.6" y="154.6">VBUS_Sensed</text>
<text x="106.7" y="162.2">SWITCH_EN</text>
<text x="152.4" y="164.8">SWITCH_EN</text>
</g>
<g font-size="1.8" fill="#848400">
<text x="322.8" y="35.2">OutPower</text>
<text x="292.3" y="77.1">SCL</text>
<text x="292.3" y="74.5">SDA</text>
<text x="147.5" y="87.2">PD_INT</text>
<text x="324" y="143.1">V_SENSE</text>
<text x="85.5" y="145.6">SW_EN_MANUAL</text>
<text x="42.4" y="163.4">SW_EN_READ</text>
</g>
<g font-size="1.8" fill="#840084">
<text x="138.1" y="39">C5244513</text>
<text x="101.5" y="44">32V</text>
<text x="266.7" y="44">3A</text>
<text x="266.7" y="46.6">40V</text>
<text x="275.5" y="46.6">32V</text>
</g>
<text font-size="1.8" fill="#008400" x="252.7" y="53">IN-</text>
</svg>
